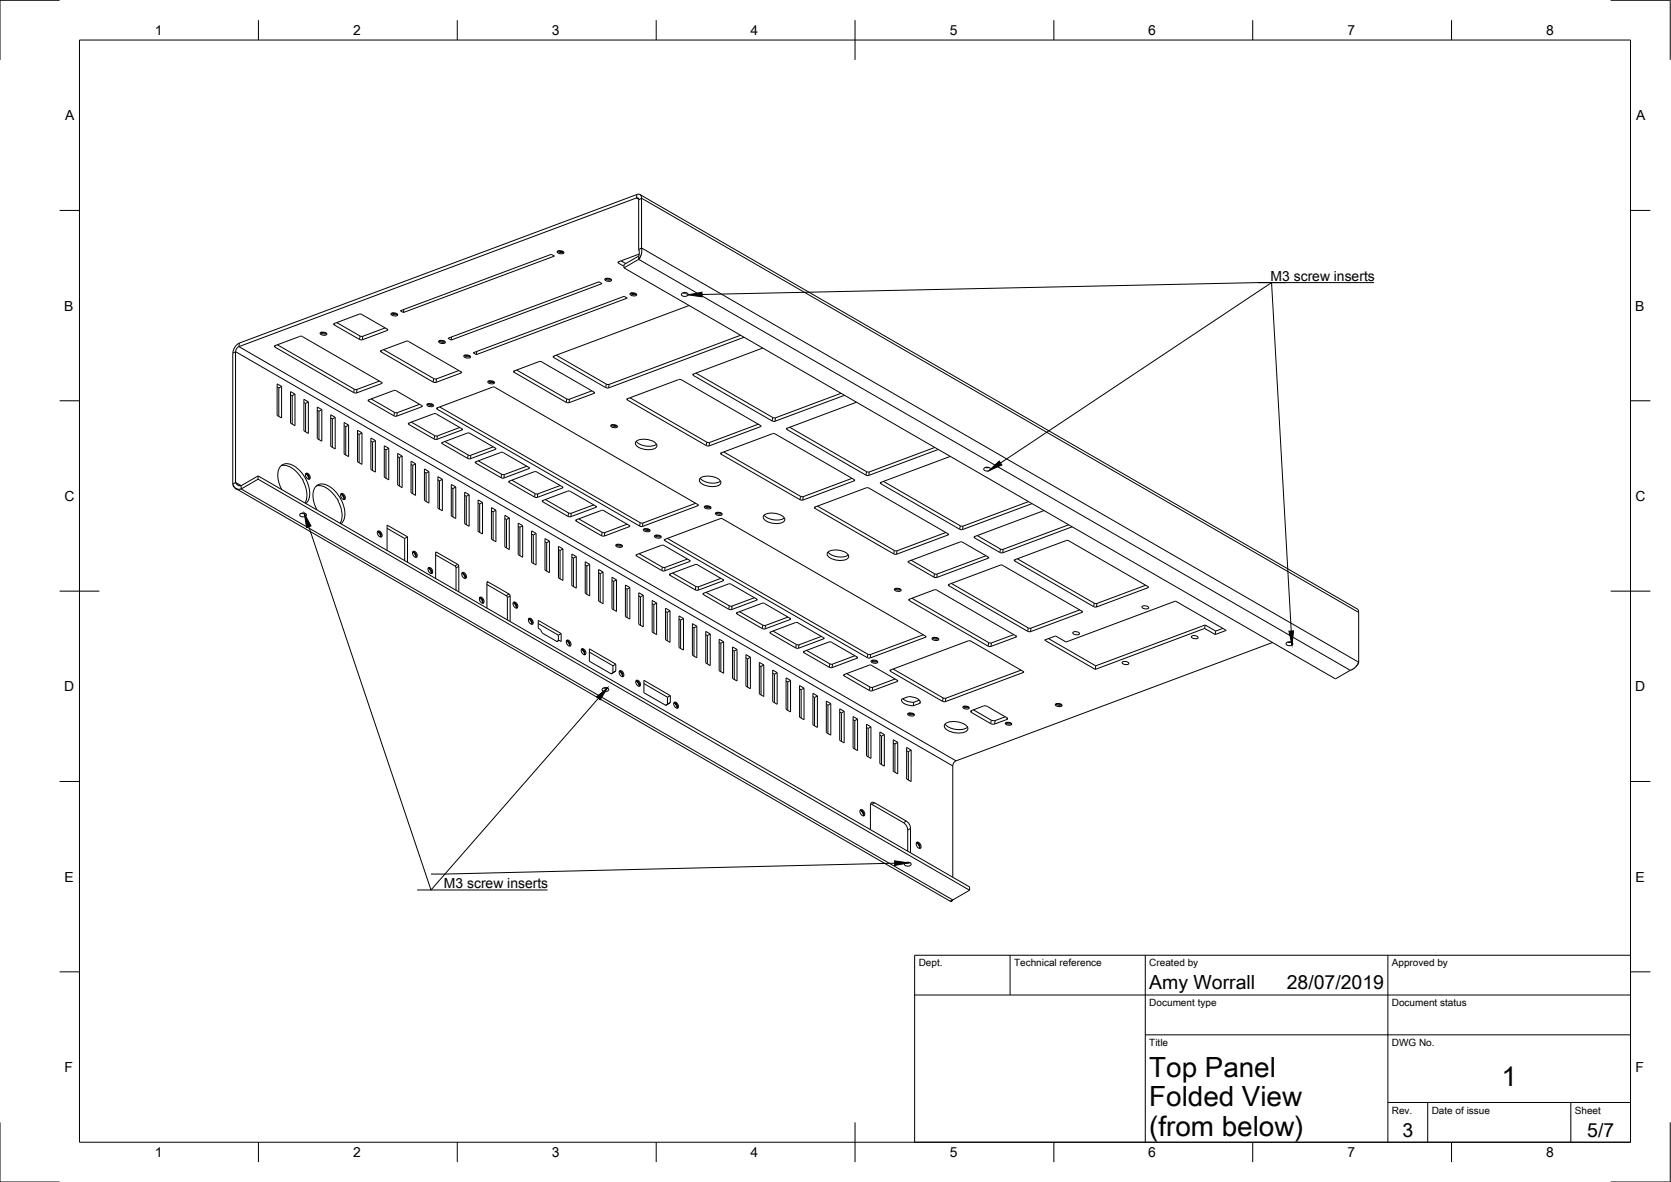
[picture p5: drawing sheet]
<svg xmlns="http://www.w3.org/2000/svg" width="420mm" height="297mm" viewBox="0 0 420 297" stroke-linecap="round" stroke-linejoin="round" font-family="sans-serif">
<!-- layer: Visible -->
<g fill="none" stroke="#000" stroke-width=".25">
<path d="M160.1 48.9l-99.9 37.3M160.1 48.9a.83 .83 0 0 1 .9 .1 .83 .83 0 0 1 .3 .8v12.5M160.9 48.9l180.3 104.1 .3 .3 .1 .6v12.5l-.1 .4-1.1 1.2-4.6 2.6-178.9-103.3M90.3 79l-6.2 2.3-.2 .2 6.5 3.8 .5 .1 6.5-2.4 .1-.1-.1-.2M90.3 78.9l.7 .1 6.4 3.7M98.3 78.8l.8-.2a.73 .73 0 0 1 .9 .6l-.8 .2a.73 .73 0 0 1-.9-.6zM98.4 78.7l.7 .4 .8-.1M98.5 78.7l1.3 .1M100.7 78.1l37.9-14.2 .8 .5-38 14.1zM101.6 77.8l-.2 .7M140.1 63.2l.8-.2a.73 .73 0 0 1 .9 .6l-.9 .2a.73 .73 0 0 1-.8-.6zM140.2 63.1l.7 .4 .8-.2"/>
<path d="M140.3 63l1.3 .2M152.1 70.1l.8-.2a.73 .73 0 0 1 .8 .6l-.8 .2a.73 .73 0 0 1-.8-.6zM152.2 70l.7 .4 .8-.1M152.3 70l1.3 .1M156.2 65.6l1.2 .6M158.4 73.8l.8-.2a.73 .73 0 0 1 .9 .6l-.8 .2a.73 .73 0 0 1-.9-.6zM158.5 73.7l.7 .3 .8-.1M158.7 73.6l1.2 .2M160.6 62.7v-12.5l-.3-.5-100.2 37.4M160.6 62.7l.1 .5-.1 1.2M160.6 64.4v.8M160.6 64.4l-3.7 2.1v.8"/>
<path d="M160.6 65.2l-3.7 2.1M160.7 63.8l-5.3 2.1 .1 .2 1.4 .8M161.3 62.3v1.6l-.7 1.3M161.3 62.3l-.7 .4M171.4 73.8l1-.3a.5 .5 0 0 1 .6 .5 .5 .5 0 0 1-.6 .5h-.5a.48 .48 0 0 1-.5-.7zM171.7 73.6h1M173.3 76.8l-34.2 12.8 .1 .2 13.1 7.6M58.5 88.8v32.9M60.1 87.1l-.6 .5-.3 .8v32.8M60.2 86.2a3 3 0 0 0-1.7 2.6M69.1 86.9l6.3-2.4h.5l20 11.6 .2 .1-.2 .2M69.1 87.2l20.1 11.6 .5-.1 6.2-2.3"/>
<path d="M69.1 86.9l-.1 .1 .1 .2M69.7 96.5l1.1 .6v7.9l-1.1-.6zM69.7 97.3l.4 .2M69.7 86.6l19.6 11.3h.5l5.6-2.1M70.1 97.5v7.1M70.8 97.1l-.7 .4M73 98.4l1.2 .6v8l-1.2-.7zM73 99.2l.5 .2M73.5 99.4v7.2M74.2 99l-.7 .4M80.5 83.7l.8-.2a.73 .73 0 0 1 .9 .5l-.9 .3a.73 .73 0 0 1-.8-.6zM80.6 83.6l.7 .3 .8-.1"/>
<path d="M80.7 83.5l1.3 .2M84.7 81.1l6.1 3.4h.4l5.6-2.1M96.5 87.9l12.8 7.3h.5l5.6-2.1M99 98.1l.7 .1M99 98.2l-6.3 2.3M99.7 98.2l6.3 3.7 .2 .2-6.4 2.5h-.5l-6.6-3.8-.1-.2 .1-.1M102.1 85.7l.7 .1M102.1 85.8l-6.3 2.3M102.8 85.8l13.1 7.6 .1 .2-6.4 2.5h-.4l-13.4-7.7-.1-.2 .1-.1M110.3 85.7l.8-.2a.73 .73 0 0 1 .9 .6l-.9 .2a.73 .73 0 0 1-.8-.6zM110.4 85.7l.7 .3 .8-.1M110.5 85.6l1.3 .2"/>
<path d="M112.6 85l38-14.2 .8 .5-38 14.2zM113.5 84.7l-.1 .8M116.6 89.4l.9-.2a.73 .73 0 0 1 .8 .6l-.8 .2a.73 .73 0 0 1-.9-.6zM116.7 89.3l.8 .3 .8-.1M116.9 89.2l1.2 .2M119 88.7l37.9-14.2 .8 .4-37.9 14.2zM119.9 88.3l-.1 .8M122.7 95.9l.8-.2a.73 .73 0 0 1 .8 .6l-.8 .2a.73 .73 0 0 1-.8-.6zM122.7 95.8l.8 .3 .8-.1M122.9 95.7l1.2 .2M129.3 93.2l6.2-2.3h.5l13.3 7.6 .2 .1-.1 .2M129.3 93.6l13.3 7.6h.5l6.3-2.3"/>
<path d="M129.3 93.2l-.1 .1 .1 .3M129.9 93l12.8 7.3h.5l5.6-2.1M139.9 89.3l12.6 7.2 .7 .1M158.4 100l19.5 11.2h.5l12.3-4.6M174.3 94.3l20.1 11.6h.5l17.4-6.6M174.3 94l-.1 .1 .2 .2M175 93.8l19.5 11.2h.5l16.5-6.2M186.2 84.3l-33.1 12.3M187.1 84.8l-34.1 12.7-.7-.1M191.8 87.5l-17.5 6.5M64.9 119.6l178.9 103.3v.8M64.9 119.6l-4.3 2.5"/>
<path d="M64.9 119.6v.8M70.7 117a5.3 5.3 0 0 1 5.1 3.1l.4 .7a6.1 6.1 0 0 1 .5 5.6M76.4 100.3l1.1 .7v7.9l-1.1-.6zM76.4 101.2l.4 .2M76.8 101.4v7.1M76.9 119l.7 .6 .1 .8M76.9 119a.91 .91 0 0 1 .9 .4 .91 .91 0 0 1-.1 1h-.3l-.5-.6-.1-.4zM76.9 119l.5 .6 .3 .8M77.5 101l-.7 .4M79.8 102.3l1.1 .6v8l-1.1-.7zM79.8 103.1l.4 .2M80.2 103.3v7.2"/>
<path d="M80.9 102.9l-.7 .4M83.2 104.2l1.1 .7v7.9l-1.1-.6zM83.2 105.1l.4 .2M83.6 105.3v7.1M84.3 104.9l-.7 .4M86.5 106.2l1.2 .6v8l-1.2-.7zM86.5 107l.4 .2M86.9 107.2v7.1M87.7 106.8l-.8 .4M89.9 108.1l1.1 .7v7.9l-1.1-.6zM89.9 108.9l.4 .3M90.3 109.2v7.1"/>
<path d="M91 108.8l-.7 .4M93.3 110.1l1.1 .6v7.9l-1.1-.6zM93.3 110.9l.4 .2M93.3 100.3l6.1 3.4h.5l5.6-2.1M93.7 111.1v7.1M94.4 110.7l-.7 .4M96.6 112l1.1 .7v7.9l-1.1-.7zM96.6 112.8l.4 .3M97 113.1v7.1M97.7 112.7l-.7 .4M100 113.9l1.1 .7v7.9l-1.1-.6zM100 114.8l.4 .2"/>
<path d="M100.4 115v7.1M101.1 114.6l-.7 .4M102.8 106.7l6.4 3.6M102.8 106.7v-.4l6.5-2.4 .5 .1 6.3 3.7M103.4 115.9l1.1 .7v7.9l-1.1-.7zM103.4 116.7l.4 .3M103.4 106.1l5.9 3.4h.7M103.8 117v7.1M104.5 116.6l-.7 .4M106.7 117.8l1.1 .7v7.9l-1.1-.6zM106.7 118.7l.4 .2M107.1 118.9v7.1"/>
<path d="M107.3 101.6l.9-.2a.73 .73 0 0 1 .8 .6l-.8 .2a.73 .73 0 0 1-.9-.6zM107.4 101.5l.8 .4 .8-.2M107.6 101.4l1.2 .2M107.8 118.5l-.7 .4M109.9 102.5l13.9-5.2h.5l51.1 29.5M109.9 102.5v.3l50.9 29.4 .7 .1M110.1 119.8l1.1 .6v8l-1.1-.7zM110.6 102.3l50.4 29M111.2 111.2l-.1 .1 .1 .2 6.6 3.8h.5l6.2-2.4M111.8 110.9l6.1 3.5h.5l5.6-2.1M115.6 107.4l-5.6 2.1M116.1 108.1l-6.2 2.3-.7-.1"/>
<path d="M116.1 107.7l.2 .3-.2 .1M117.5 108.8l-6.3 2.4M117.5 108.8l.7 .1 6.3 3.7 .2 .2-.2 .1M120.3 115.8l5.8 3.4M126.1 119.2h.7M132.4 117.2l-5.6 2.1M133 117.4l.1 .3-.1 .1-6.5 2.4-.5-.1-6.4-3.7-.1-.3 6.6-2.5 .5 .2 6.4 3.7M153.6 106.9l.8-.2a.73 .73 0 0 1 .8 .6l-.8 .2a.73 .73 0 0 1-.8-.6zM153.6 106.8l.8 .3 .8-.1M153.8 106.7l1.3 .2M157.7 100.2l13-4.8h.4l20.1 11.5M157.8 100.2l-.2 .1 .2 .2 20 11.6h.5l12.9-4.9"/>
<path d="M160 110.9a4.4 4.4 0 0 0 5.1 .7M160.1 110.8a4.4 4.4 0 0 1 5 .8l.1 .4a2.05 2.05 0 0 1-2.4 1l-1.2-.2a1.68 1.68 0 0 1-1.8-1.7zM181.3 113.8l12.9-4.8h.5l20.1 11.5 .1 .3-.1 .1M181.3 114.1l20.1 11.6h.5l12.9-4.9M181.3 113.8l-.1 .1 .1 .2M182 113.6l19.5 11.2h.5l12.2-4.6M191.2 106.9l.1 .2-.1 .1M198.5 107.4l19.6 11.2h.5l16.5-6.2M215.4 101.1l-17.5 6.5-.1 .2 20.2 11.7h.4l17.5-6.5M239 114.7l-17.5 6.5M247.4 117.7l.8-.3a.55 .55 0 0 1 .8 .4 .55 .55 0 0 1-.7 .6l-.4-.1a.48 .48 0 0 1-.5-.6zM247.7 117.5h1"/>
<path d="M58.5 121.7l.3 .6 .5 .5 .6 .2 .7-.1M59.2 121.2l.7 .7 .7 .2M59.2 121.2l-.7 .5M59.3 122.8l179.6 103.7 .3-.1 4.6-2.7M60.6 122.1v.8M64.9 120.4l178.9 103.3M64.9 120.4l-4.3 2.5M70.8 123a5.7 5.7 0 0 1-.3-5.8 3.1 3.1 0 0 1 4.3 .6 8 8 0 0 1 2.8 7.7l-.7 1M75.4 129.2l.8-.3a.55 .55 0 0 1 .8 .5 .55 .55 0 0 1-.7 .5h-.4a.48 .48 0 0 1-.5-.7zM75.7 129h1M79.5 122.1a5.3 5.3 0 0 1 5.1 3.1l.4 .7a6.3 6.3 0 0 1 .5 5.6M79.7 128.2a5.7 5.7 0 0 1-.3-5.9 3.1 3.1 0 0 1 4.3 .6 8 8 0 0 1 2.8 7.7l-.8 1"/>
<path d="M85.7 124.1l.7 .6 .1 .8M85.8 124.1a.92 .92 0 0 1 .9 .4 .92 .92 0 0 1-.1 1l-.5-.1-.3-.5-.2-.4zM85.8 124.1l.5 .6 .3 .8M94.9 133.6l.8 .5 .1 .9M95 133.5a.91 .91 0 0 1 .9 .4 .91 .91 0 0 1-.1 1h-.3l-.5-.5-.1-.5zM95 133.6l.5 .5 .3 .8M97.3 132.8l4.4 2.5M101.7 135.3v5.6M102.5 134.9l-.8 .4M102.5 134.9l-5.2-2.9v6.3M102.5 134.9v6.4M103.8 138.7l.7 .5 .1 .9"/>
<path d="M103.8 138.6a.91 .91 0 0 1 .9 .4 .91 .91 0 0 1 0 1l-.5-.1-.4-.4-.1-.5zM103.9 138.7l.4 .5 .3 .8M109.5 139.4l5 3 .2 5.9M110.1 120.6l.4 .2M110.5 120.8v7.2M111.2 120.4l-.7 .4M113.5 121.7l1.1 .7v7.9l-1.1-.6zM113.5 122.5l.4 .3M113.9 122.8v7.1M114.6 122.4l-.7 .4M116.8 123.7l1.2 .6v8l-1.2-.7zM116.8 124.5l.4 .2"/>
<path d="M117.2 124.7v7.2M118 124.3l-.8 .4M120.2 125.6l1.1 .7v7.9l-1.1-.7zM120.2 126.4l.4 .3M120.6 126.7v7.1M121.3 126.3l-.7 .4M123.6 127.6l1.1 .6v8l-1.1-.7zM123.6 128.4l.4 .2M124 128.6v7.1M124.7 128.2l-.7 .4M126.9 129.5l1.2 .7v7.9l-1.2-.7zM126.9 130.3l.5 .3"/>
<path d="M127.4 130.6v7.1M128.1 130.2l-.7 .4M128.7 120.7l5.8 3.3M130.3 131.5l1.1 .6v7.9l-1.1-.6zM130.3 132.3l.4 .2M130.7 132.5v7.1M131.4 132.1l-.7 .4M133.7 133.4l1.1 .7v7.9l-1.1-.7zM133.7 134.2l.4 .3M134.1 134.5v7.1M134.4 124.9l.7 .1M134.6 124l.7 .1"/>
<path d="M134.8 134.1l-.7 .4M136.5 125.7l-.1 .1 .1 .3 6.3 3.7M137 135.3l1.2 .7v7.9l-1.2-.6zM137 136.2l.5 .2M137.1 125.5l5.9 3.4M137.5 136.4v7.1M138.2 136l-.7 .4M140.4 137.3l1.1 .6v8l-1.1-.7zM140.4 138.1l.4 .3M140.8 138.4v7.1M140.9 122l-5.7 2.1M141.4 122.3l-6.4-3.7-.5-.1-6.6 2.5 .2 .2 6.3 3.7"/>
<path d="M141.4 122.3l.1 .2-.1 .1-6.3 2.4M141.5 137.9l-.7 .5M142.7 123.4l-6.2 2.4M142.7 123.4l.7 .1 6.4 3.7 .1 .2-.1 .1M142.9 129.8l.7 .1M143.8 139.2l1.1 .7v7.9l-1.1-.6zM144.9 139.9l-.7 .4M145.5 130.4l6.1 3.4h.5l5.6-2.1M149.3 126.9l-5.6 2.1-.7-.1M149.8 127.5l-6.3 2.3M154.8 137l.9-.2a.73 .73 0 0 1 .8 .5l-.8 .3a.73 .73 0 0 1-.9-.6zM154.9 136.9l.8 .3 .8-.1"/>
<path d="M155.1 136.8l1.2 .2M158.2 132l.1 .3-.1 .1-6.5 2.3-.4-.1-6.4-3.6-.1-.3 6.6-2.5 .5 .1 6.3 3.7M160 139.7l6.4 3.7 .5 .1 6.5-2.4 .1-.1-.1-.2M160.1 139.7l-.1-.3 6.5-2.4 .5 .1 6.4 3.7M160.7 139.1l6.1 3.5h.4l5.6-2.1M161.8 133.1l.8-.3a.73 .73 0 0 1 .8 .6l-.8 .2a.73 .73 0 0 1-.8-.5zM161.9 133l.7 .3 .8-.1M162 132.9l1.3 .2M164.6 134.7l.8-.2a.73 .73 0 0 1 .8 .5l-.8 .2a.73 .73 0 0 1-.8-.5zM164.7 134.6l.7 .3 .8-.1M164.8 134.5l1.3 .2M167.8 135.3l50.4 29.1"/>
<path d="M174.9 126.5l-13.2 4.9-.7-.1M175.4 126.8l.2 .2-.2 .1-13.9 5.2M176.1 120.2a4.4 4.4 0 0 0 5.1 .7M176.2 120.1a4.4 4.4 0 0 1 5 .8l.1 .4a2.05 2.05 0 0 1-2.4 1l-1.2-.2a1.68 1.68 0 0 1-1.8-1.7zM177.1 127.3l.8-.2a.73 .73 0 0 1 .9 .6l-.9 .2a.73 .73 0 0 1-.8-.6zM177.2 127.2l.7 .4 .8-.1M177.3 127.2l1.3 .1M179.9 128.9l.8-.2a.73 .73 0 0 1 .9 .6l-.9 .2a.73 .73 0 0 1-.8-.6zM180 128.8l.7 .4 .8-.1M180.1 128.8l1.3 .1M181.1 130.4l-13.9 5.1-.2 .3 51.1 29.5M181.1 130.3l.7 .1"/>
<path d="M181.8 130.4l50.9 29.4M192.1 129.4a4.4 4.4 0 0 0 5.1 .8M192.2 129.4a4.4 4.4 0 0 1 5 .8l.1 .3a2.05 2.05 0 0 1-2.4 1.1l-1.1-.2a1.68 1.68 0 0 1-1.8-1.7zM204.8 127.5l13-4.9h.5l20 11.5 .2 .3-13.1 4.9h-.4l-20.1-11.6zM205.5 127.2l19.4 11.1 .7 .1M208.2 138.7a4.4 4.4 0 0 0 5.1 .8M208.3 138.6a4.4 4.4 0 0 1 5 .9l.1 .3a2.05 2.05 0 0 1-2.4 1l-1.2-.1a1.68 1.68 0 0 1-1.8-1.8zM221.5 121.2l-.1 .1 .1 .2M221.5 121.6l20 11.5h.5l17.5-6.5M222.1 121l19.6 11.2h.4l16.5-6.1M237.8 133.8l-12.2 4.6M245.1 134.8l-.2 .1 .2 .3"/>
<path d="M247.9 139.7l-12.5 4.6-.4-.1-5.9-3.4M248.4 140l-6.3-3.7-.5-.1-13.1 4.8M248.5 139.9l.1 .3-.1 .1M262.5 128.3l-17.5 6.5M268.1 135.9l-12.9 4.8-.2 .2 20 11.5 .7 .1M268.1 135.8l.7 .1M268.7 131.9l-16.7 6.2-.5-.1-5.8-3.4M268.8 135.9l19.9 11.6-.1 .2-12.9 4.8M269.6 132.4l-17.7 6.6-.5-.2-6.4-3.6M107.7 142.7a.83 .83 0 0 1 .9 .4 .83 .83 0 0 1-.1 1.1l-.7-.5zM107.7 142.8l.3 .1 .4 .4 .1 .9M107.8 142.8l.4 .5 .3 .8"/>
<path d="M109.5 145.4v-6.5l.2-.1 5.6 3.2 .1 6.7M116.2 144l.7 .5 .1 .9M116.2 144a.83 .83 0 0 1 .9 .4 .83 .83 0 0 1-.2 1l-.6-.5zM116.2 144l.6 .6 .2 .7M120.6 150.2l.7 .5 .1 .9M120.6 150.1a.91 .91 0 0 1 .9 .5 .91 .91 0 0 1 0 1l-.4-.1-.5-.5zM120.6 150.2l.6 .7 .2 .6M122.4 152.8v-6.4l.3-.2 5.5 3.3 .1 6.7M122.4 146.9l5 2.9 .2 6M129.1 151.4a.84 .84 0 0 1 .9 .4 .84 .84 0 0 1-.1 1l-.5-.2-.3-.4zM129.1 151.4l.7 .6 .1 .8M129.1 151.4l.5 .6 .3 .7"/>
<path d="M132.9 155.5l.8 .6v.8M133 155.4a.92 .92 0 0 1 .9 .5 .92 .92 0 0 1-.1 1l-.5-.2-.3-.4-.1-.5zM133 155.5l.5 .5 .3 .8M135.3 156.7l5.1 2.9M140.4 159.6v1.4M141.1 159.2l-.7 .4M141.1 159.2v2l-.6-.3M141.1 159.2l-5.8-3.3v2l.6 .3 .5 .9 3.7 2.2 .4-.4M143.8 140l.4 .3M144.2 140.3v7.1M147.2 141.2l1.1 .6v8l-1.1-.7zM147.2 142l.4 .2"/>
<path d="M147.6 142.2v7.2M148.3 141.8l-.7 .4M150.5 143.1l1.1 .7v7.9l-1.1-.6zM150.5 143.9l.4 .3M150.9 144.2v7.1M151.6 143.8l-.7 .4M153.9 145.1l1.1 .6v8l-1.1-.7zM153.9 145.9l.4 .2M154.3 146.1v7.1M155 145.7l-.7 .4M157.2 147l1.2 .7v7.9l-1.2-.7zM157.2 147.8l.5 .3"/>
<path d="M157.7 148.1v7.1M158.4 147.7l-.7 .4M160.6 149l1.1 .6v7.9l-1.1-.6zM160.6 149.8l.4 .2M161 150v7.1M161.7 149.6l-.7 .4M164 150.9l1.1 .6v8l-1.1-.7zM164 151.7l.4 .3M164.4 152v7.1M165.1 151.5l-.7 .5M167.3 152.9l1.2 .6v7.9l-1.2-.6zM167.3 153.7l.5 .2"/>
<path d="M167.8 153.9v7.1M168.5 144.2l-.2 .1 .2 .3 6.3 3.7M168.5 153.5l-.7 .4M169.1 144l5.9 3.4h.7M170.7 154.8l1.2 .6v8l-1.2-.7zM170.7 155.6l.4 .2M171.1 155.8v7.2M171.9 155.4l-.8 .4M174.1 156.7l1.1 .7v7.9l-1.1-.6zM174.1 157.6l.4 .2M174.5 157.8v7.1M174.7 141.9l-6.2 2.3"/>
<path d="M174.8 141.9l.6 .1M174.8 148.2l.7 .1M175.2 157.4l-.7 .4M175.4 142l6.5 3.8-.1 .2-6.3 2.3M177.5 158.7l1.1 .6v8l-1.1-.7zM177.5 159.5l.4 .2M177.5 148.9l5.9 3.3 .7 .1M177.9 159.7v7.1M178.6 159.3l-.7 .4M181.3 145.3l-5.6 2.2M183.2 146.7l.7 .1 6.3 3.7 .2 .1-.2 .2M183.2 146.8l-6.3 2.3-.1 .2 6.5 3.8 .7 .1"/>
<path d="M185.3 154.3l6.4 3.7h.7M185.9 153.7l6.1 3.5h.5l5.6-2.1M189.7 150.2l-5.6 2.1M190.2 150.8l-6.2 2.4M191.6 151.6l-6.3 2.3-.1 .1 .1 .3M191.6 151.6l.7 .1 6.3 3.7M193.7 158.8l-.1 .1 .1 .3 6.4 3.6M194.4 158.6l6 3.4h.5l5.6-2.1M198.6 155.3l.2 .3-.1 .1-6.3 2.3M200 156.5l-6.3 2.3M200 156.5h.7M200.7 156.6l6.5 3.7-.1 .3-6.3 2.3"/>
<path d="M224.9 148l.8-.2a.73 .73 0 0 1 .9 .6l-.9 .2a.73 .73 0 0 1-.8-.6zM225 147.9l.7 .4 .8-.1M225.1 147.9l1.3 .1M228.6 150.6l-.1 .1 .1 .2 19.9 11.5M229.3 150.3l19.5 11.3h.5l5.6-2.1M232.2 159.5l-13.3 5M232.7 159.8l.1 .3-.1 .1-13.9 5.1h-.7M235.6 148.3l19.8 11.5M235.6 148.3l-.7-.1-6.3 2.4M238.6 146.9l-.1 .1 .1 .2M239.2 146.6l19.6 11.3h.5l12.2-4.6M248.4 140.3l-13.1 4.9-.5-.2-6.3-3.6-.2-.3 .2-.1"/>
<path d="M251.5 142l.7 .1 19.8 11.5 .1 .2-13 4.9h-.4l-20.1-11.5M251.5 142l-12.9 4.9M255.4 159.8l.2 .2-.2 .1-6.2 2.3h-.7M255.8 140.4l19.3 11.2 .7 .1M269.8 158.9l.8-.2a.73 .73 0 0 1 .8 .6l-.8 .2a.73 .73 0 0 1-.8-.6zM287.2 152.4l.8-.2a.73 .73 0 0 1 .8 .6l-.8 .2a.73 .73 0 0 1-.8-.6zM288.1 147.1l-12.3 4.5M299.6 159.9l.8-.2a.73 .73 0 0 1 .8 .6l-.8 .2a.73 .73 0 0 1-.8-.6zM302.9 157.9l2.7 1.6M302.9 157.9l-27.5 10.3M303 157.1l-.1 .8M303 157.1l2.7 1.5"/>
<path d="M303 157.1l-27.5 10.2M305.7 158.6l-.1 .9M307.5 157.9l-1.8 .7M308.2 158.3l-12.6-7.2-27.5 10.2-2.7-1.5-2.6 1M308.2 158.5l-2.6 1M308.2 158.3v.2M140.5 160.9l-.5 .3M142.5 161a.82 .82 0 0 1 .9 .4 .82 .82 0 0 1-.2 1l-.6-.5zM142.5 161l.7 .6 .1 .8M142.5 161l.5 .6 .3 .7M146.2 163.2l.7 .5 .1 .9M146.3 163.1a.86 .86 0 0 1 .9 .4 .86 .86 0 0 1-.2 1.1l-.7-.5-.2-.6z"/>
<path d="M146.3 163.2l.5 .6 .2 .7M148.2 163.9l5.9 3.4M151.5 173.1a.86 .86 0 0 1 .9-.3 .86 .86 0 0 1 .6 .7 .92 .92 0 0 1-1.6-.3zM151.7 172.9h1M154.1 169l-.4 .3M154.1 167.3v1.7M154.8 166.9l-.7 .4M154.8 168.6l-.7 .4M154.8 166.9l-6.6-3.8v3.1l5.5 3.2 1.1-.8M154.8 166.9v1.7M155.7 168.7l.7 .5 .1 .9M155.8 168.6a.92 .92 0 0 1 .9 .4 .92 .92 0 0 1-.1 1.1l-.3-.1-.4-.4-.2-.6z"/>
<path d="M155.8 168.7l.8 1.3M159.9 171.1l.7 .5 .1 .9M160 171a.91 .91 0 0 1 .9 .4 .91 .91 0 0 1-.1 1.1l-.4-.2-.4-.4-.1-.5zM160 171.1l.8 1.3M161.9 171.8l5.9 3.4M167.8 175.2v1.7M167.8 176.9l-.4 .4M168.6 174.8l-.8 .4M168.6 176.5l-.8 .4M168.6 174.8v1.7M168.6 174.8l-6.7-3.8v3.1l5.5 3.2 1.2-.8M169.5 176.6l.7 .5 .1 .9"/>
<path d="M169.5 176.5a.92 .92 0 0 1 .9 .5 .92 .92 0 0 1-.1 1l-.4-.2-.4-.4-.1-.5zM169.5 176.6l.8 1.3M180.8 160.6l1.1 .7v7.9l-1.1-.6zM180.8 161.4l.5 .3M181.3 161.7v7.1M181.9 161.3l-.6 .4M184.2 162.6l1.1 .6v7.9l-1.1-.6zM184.2 163.4l.4 .2M184.6 163.6v7.1M185.3 163.2l-.7 .4M187.6 164.5l1.1 .6v8l-1.1-.6zM187.6 165.3l.4 .3"/>
<path d="M188 165.6v7.1M188.7 165.1l-.7 .5M190.9 166.5l1.1 .6v7.9l-1.1-.6zM190.9 167.3l.4 .2M191.3 167.5v7.1M192 167.1l-.7 .4M194.3 168.4l1.1 .6v8l-1.1-.7zM194.3 169.2l.4 .2M194.7 169.4v7.2M195.4 169l-.7 .4M197.7 170.3l1.1 .7v7.9l-1.1-.6zM197.7 171.2l.4 .2"/>
<path d="M198.1 171.4v7.1M198.8 171l-.7 .4M200.1 162.8l.7 .1M201 172.3l1.2 .6v8l-1.2-.7zM201 173.1l.4 .2M201.4 173.3v7.2M202.2 172.9l-.8 .4M202.8 163.4l6.1 3.5h.4l5.6-2.1M204.4 174.2l1.1 .7v7.9l-1.1-.6zM204.4 175.1l.4 .2M204.8 175.3v7.1M205.5 174.9l-.7 .4"/>
<path d="M207.8 176.2l1.1 .6v7.9l-1.1-.6zM207.8 177l.4 .2M208.2 177.2v7.1M208.4 161.3l-6.2 2.4-.2 .2 6.7 3.9h.5l6.3-2.4M208.4 161.3l.7 .1 6.4 3.7 .1 .2-.1 .1M208.9 176.8l-.7 .4M211.1 178.1l1.2 .7v7.9l-1.2-.6zM211.1 178.9l.5 .3M211.6 179.2v7.1M212.2 169.8l6.7 3.8h.4l6.3-2.3M212.3 169.5l-.2 .1 .2 .2M212.3 178.8l-.7 .4"/>
<path d="M212.9 169.3l6.1 3.4h.4l5.7-2.1M218.2 164.4l.7 .1M218.5 167.2l-6.3 2.3M218.5 167.2h.7M219 166.1l.9-.2a.73 .73 0 0 1 .8 .6l-.8 .2a.73 .73 0 0 1-.9-.6zM219.1 166l.8 .4 .8-.2M219.2 167.2l6.4 3.7M219.3 165.9l1.2 .2M223.9 168.7l13.1 7.6M223.9 168.7l-.1-.3 .1-.1 19.8-7.3 .5 .1 13 7.6M224.6 168.1l12.5 7.3 .5 .1 19.1-7.1M225.6 170.9l.1 .3-.1 .1"/>
<path d="M227 175.6l1.1 .6 1.7 .3M228.3 179.4l.8-.2a.73 .73 0 0 1 .8 .5l-.8 .2a.73 .73 0 0 1-.8-.5zM228.3 179.3l.8 .3 .8-.1M228.5 179.2l1.3 .2M229.7 176.5l-.1 .9 1.7-.7M231.1 176l-1.4 .5M231.3 176.7a1.43 1.43 0 0 0-1.4-1.4 3.6 3.6 0 0 0-3.2 .4 1.43 1.43 0 0 0 1.5 1.5l1.5 .2M231.4 176.3l-.1 .4M234.4 160.4l.8-.2a.73 .73 0 0 1 .8 .6l-.8 .2a.73 .73 0 0 1-.8-.6zM234.4 160.3l.8 .3 .8-.1M234.6 160.2l1.3 .2M237 176.3h.7"/>
<path d="M242.1 177.6l.8-.2a.7 .7 0 0 1 .8 .6l-.8 .2a.7 .7 0 0 1-.8-.6zM242.2 177.5l.7 .3 .7-.1M242.3 177.5l1.2 .1M244.2 179l4.9 2.9 1 .1M244.3 178.6l-.2 .3 .2 .1M244.8 178.4l4.5 2.6 .9 .1M248.3 177.5l5 3-.1 .3-3.1 1.2M248.3 177.5l-1-.1-3.1 1.2M257.2 169l-19.5 7.3M257.3 168.7l.1 .2-.1 .1M262.8 161l12.6 7.2M262.8 160.8v.1"/>
<path d="M263.6 160.5l11.9 6.8M265.4 177l.8-.2a.73 .73 0 0 1 .8 .6l-.8 .2a.73 .73 0 0 1-.8-.6zM265.5 176.9l.7 .3 .8-.1M265.6 176.8l1.3 .2M275.5 167.3l-.1 .9M282.2 166.4l.8-.2a.73 .73 0 0 1 .8 .6l-.8 .2a.73 .73 0 0 1-.8-.6zM320 161.5l-79.6 29.7M323.4 161.6a.89 .89 0 0 1 1-.4 .89 .89 0 0 1 .6 .8 .93 .93 0 0 1-1.6-.4zM323.7 161.4h1M214.5 180.1l1.1 .6v7.9l-1.1-.6zM214.5 180.9l.4 .2M214.9 181.1v7.1"/>
<path d="M215.6 180.7l-.7 .4M217.9 182l1.1 .7v7.9l-1.1-.7zM217.9 182.8l.4 .3M218.3 183.1v7.1M219 182.7l-.7 .4M221.2 183.9l1.2 .7v7.9l-1.2-.6zM221.2 184.8l.5 .2M221.7 185v7.1M222.4 184.6l-.7 .4M224.6 185.9l1.1 .6v8l-1.1-.7zM224.6 186.7l.4 .3M225 187v7.1"/>
<path d="M225.7 186.5l-.7 .5M228 187.8l1.1 .7v7.9l-1.1-.6zM228 188.7l.4 .2M228.4 188.9v7.1M229.1 188.5l-.7 .4M237.7 181.9a4.7 4.7 0 0 0 5.6 .8M237.8 181.8a4.8 4.8 0 0 1 5.5 .9l.1 .4a2.23 2.23 0 0 1-2.7 1.1l-1.2-.2a2.62 2.62 0 0 1-2.1-1.5zM240.4 191.2l-.6 .5-.2 .8v27.9M252.8 180.1l-2.6 1M252.8 181.7l.8-.2a.7 .7 0 0 1 .8 .6l-.8 .2a.7 .7 0 0 1-.8-.6zM252.9 181.6l.7 .3 .7-.1M253.1 181.5l1.1 .2"/>
<path d="M216.3 203.6l.7 .5 .1 .9M216.3 203.5a.94 .94 0 0 1 1 .5 .94 .94 0 0 1-.1 1l-.5-.1-.4-.5-.1-.4zM216.4 203.6l.5 .7 .3 .7M218.9 208.5v-6.1a.65 .65 0 0 1 .3-.7 .65 .65 0 0 1 .7 0l8 4.6a2.21 2.21 0 0 1 1 1.9v6.1M218.9 202l8.3 4.7a2.35 2.35 0 0 1 1 1.9v5.3M227.6 216.9l.7-.2a.55 .55 0 0 1 .8 .4 .55 .55 0 0 1-.8 .6l-.3-.1a.45 .45 0 0 1-.5-.2 .45 .45 0 0 1 .1-.5zM227.8 216.8h.9M230.4 211.8a.92 .92 0 0 1 1 .3 .92 .92 0 0 1 .1 1 .96 .96 0 0 1-1.1-1.3zM230.4 211.8l.8 .5 .1 .9M230.5 211.8l.5 .6 .3 .7"/>
</g>
<!-- layer: Visible Narrow -->
<g fill="none" stroke="#000" stroke-width=".25">
<path d="M160.1 48.9l-.1 .8 .6 .4M160.6 50.2l.7-.4 180.3 104.1M155.6 65.8l-.1 .3M160.6 65.2l178.9 103.3M161.3 62.3l180.3 104.1M58.5 88.8l.7-.4 180.4 104.1M60.2 86.2l-.1 .9 180.3 104.1M69.2 86.9l-.1 .3M84.1 81.3l-.1 .3M89.1 97.8l-.2 .9M89.8 97.9l-.2 .8M90.5 84.4l-.1 .9"/>
<path d="M91.2 84.5l-.1 .9M95.9 88.1l-.1 .3M96 96.1l-.1 .3M97.4 82.7v.3M109.1 95.1l-.2 .9M109.7 95.2l-.1 .9M116 93.4l-.1 .4M129.3 93.2v.4M139.3 89.5l-.1 .3M149.4 98.6v.3M152.4 96.5l-.1 .9M153.1 96.6l-.1 .9"/>
<path d="M174.4 94l-.1 .3M92.7 100.5v.3M99.2 103.6l-.1 .9M99.9 103.7l-.1 .9M102.8 106.3v.4M106.1 101.9l-.1 .3M109.3 109.5l-.1 .8M110 102.5l-.1 .3M110 109.5l-.1 .9M111.3 111.2l-.1 .3M116.2 107.8l-.1 .3M117.7 114.3l-.1 .9"/>
<path d="M118.4 114.4l-.1 .9M119.7 116l-.1 .4M124.6 112.6l-.1 .3M126.1 119.2l-.1 .9M126.8 119.3l-.1 .8M133 117.5v.3M142.5 100.3l-.1 .8M143.2 100.3l-.1 .9M157.8 100.2v.3M177.7 111.1l-.1 .9M178.4 111.2l-.1 .9M181.4 113.8l-.1 .3"/>
<path d="M191.2 106.9v.3M194.3 104.9l-.1 .9M195 105l-.1 .9M198 107.6l-.1 .4M217.9 118.5l-.2 .9M218.6 118.6l-.2 .9M59.2 121.2l1.4 .9M60.6 122.9l179 103.3M109.8 138.8l-.3 .1M128.1 120.9v.3M134.5 124l-.1 .9M135.2 124.1l-.1 .9"/>
<path d="M136.5 125.8v.3M141.4 122.4v.2M143 128.9l-.2 .9M143.7 129l-.2 .8M144.9 130.6v.4M149.8 127.2v.3M151.4 133.8l-.1 .8M152.1 133.8l-.1 .9M158.3 132.1l-.1 .3M160.1 139.4l-.1 .3M161 131.3l-.2 .9M161.7 131.4l-.2 .9"/>
<path d="M167.2 135.5v.4M175.5 126.8l-.1 .3M201.3 124.7l-.1 .9M202 124.8l-.1 .9M205 127.4l-.1 .3M214.8 120.6v.2M221.5 121.2v.4M224.9 138.3l-.2 .9M225.6 138.4l-.2 .9M238.4 134.2l-.1 .3M241.4 132.1l-.1 .9M242.1 132.2l-.1 .9"/>
<path d="M245.1 134.8l-.1 .4M248.5 140l-.1 .3M251.5 138l-.1 .8M252.2 138l-.1 .9M115.1 141.8l-.7 .4M115.4 142.3l-.7 .4M122.7 146.2l-.3 .2M128 149.3l-.7 .4M128.3 149.8l-.7 .4M166.5 142.5l-.1 .9M167.2 142.6l-.1 .9M168.5 144.2v.4"/>
<path d="M173.4 140.8v.3M174.9 147.4l-.1 .9M175.7 147.5l-.2 .8M176.9 149.1v.3M181.8 145.7v.3M183.4 152.2l-.2 .9M184.1 152.3l-.1 .9M185.4 153.9l-.1 .4M190.3 150.5l-.1 .3M191.8 157.1l-.1 .9M192.5 157.2l-.1 .8M193.8 158.8l-.1 .4"/>
<path d="M198.7 155.4l-.1 .3M228.5 141v.4M228.7 150.6l-.1 .3M232.7 159.9v.3M234.9 144.2l-.1 .8M235.7 144.2l-.2 .9M238.6 146.8v.4M255.2 140.6v.4M255.5 159.8l-.1 .3M258.5 157.8l-.1 .9M259.2 157.8l-.1 .9M272.1 153.6l-.1 .3"/>
<path d="M275.1 151.6l-.1 .8M275.8 151.6l-.1 .9M288.6 147.4v.3M308.2 158.3v.2M200.2 162l-.1 .8M200.9 162l-.1 .9M202.2 163.7l-.1 .3M207.1 160.3v.3M208.6 166.8l-.1 .9M209.3 166.9l-.1 .9M212.3 169.5l-.1 .3M215.5 165.1v.3"/>
<path d="M218.2 164.4l-.1 .9M218.7 172.6l-.1 .9M218.9 164.5l-.1 .8M219.4 172.7l-.1 .9M224 168.3l-.1 .4M225.6 170.9v.4M237.1 175.4l-.1 .9M237.8 175.5l-.1 .8M244.3 178.5l-.1 .5M248.6 161.5l-.1 .9M249.3 161.6l-.1 .8M257.3 168.7l-.1 .3"/>
<path d="M262.8 160.8v.2M249.2 181l-.1 .8M250.2 181.1l-.1 .9M253.2 180.4v.4M219.9 201.7l-.7 .4M227.9 206.3l-.7 .4M228.9 214.3h.1M228.9 208.2l-.7 .4"/>
</g>
<!-- layer: Border -->
<g fill="none" stroke="#000" stroke-width=".25">
<path d="M15 .1h-15v15M20 10.1h390v276.9h-390zM65 5.1v5M115 5.1v5M165 5.1v5M215 5.1v10M265 5.1v5M315 5.1v5M365 5.1v5M405 .1h15v15M15 52.9h5M410 52.9h5"/>
<path d="M15 100.7h5M410 100.7h5M15 148.6h10M405 148.6h10M15 196.4h5M410 196.4h5M15 244.2h5M410 244.2h5M0 282.1v14.9h15M65 287v5M115 287v5M165 287v5"/>
<path d="M215 282.1v9.9M265 287v5M315 287v5M365 287v5M420 282.1v14.9h-15"/>
</g>
<!-- layer: TitleBlock -->
<path d="M230 240.1h180v46.9h-180zM230 250h180M254 240.1v9.9M288 240.1v46.9M349 240.1v46.9M288 260.1h122M349 277.1h61M359 277.1v9.9M395 277.1v9.9" fill="none" stroke="#000" stroke-width=".25"/>
<!-- layer: Annotations -->
<path d="M173 74.1l3.5-.7v1.2zM248.7 118.3l2.5-2.4 .7 .9zM76.5 129l1.7 3.2-1.1 .4zM324.1 158.6l1.1-.1-.3 3.6zM150 175.1l2.8-2.2-1.9 3zM224.9 216.3l3.6 .5-3.5 .7z" fill="#000" stroke="#000" stroke-width=".25"/>
<path d="M316.2 71h3.5l5 87.6M323.2 71h-3.5l-68.1 45.4M345.5 71h-29.3l-139.7 3M77.6 132.4l30.8 91.3h29.3M150.5 175.5l-42.1 48.2h-3.5M225 216.9l-116.6 2.8" fill="none" stroke="#000" stroke-width=".25"/>
<g font-size="7">
<text x="289" y="270.6">Top Panel</text>
<text x="377.5" y="272.9">1</text>
<text x="289" y="278.1">Folded View</text>
<text x="289" y="285.5">(from below)</text>
</g>
<g font-size="4.9">
<text x="289" y="248.5">Amy Worrall</text>
<text x="323.5" y="248.5">28/07/2019</text>
<text x="352.6" y="285.7">3</text>
<text x="399.1" y="285.7">5/7</text>
</g>
<g font-size="3.5">
<text x="39" y="8.8">1</text>
<text x="88.8" y="8.8">2</text>
<text x="138.8" y="8.8">3</text>
<text x="188.7" y="8.8">4</text>
<text x="238.8" y="8.8">5</text>
<text x="288.7" y="8.8">6</text>
<text x="338.8" y="8.8">7</text>
<text x="388.8" y="8.8">8</text>
<text x="16.4" y="30.2">A</text>
<text x="411.4" y="30.2">A</text>
<text x="319.5" y="70.5">M3 screw inserts</text>
<text x="16.2" y="78">B</text>
<text x="411.2" y="78">B</text>
<text x="16.2" y="125.9">C</text>
<text x="411.2" y="125.9">C</text>
<text x="16.2" y="173.7">D</text>
<text x="411.2" y="173.7">D</text>
<text x="16.2" y="221.6">E</text>
<text x="411.2" y="221.6">E</text>
<text x="111.6" y="223.2">M3 screw inserts</text>
<text x="16.2" y="269.4">F</text>
<text x="411.2" y="269.4">F</text>
<text x="39" y="290.8">1</text>
<text x="88.8" y="290.8">2</text>
<text x="138.8" y="290.8">3</text>
<text x="188.7" y="290.8">4</text>
<text x="238.8" y="290.8">5</text>
<text x="288.7" y="290.8">6</text>
<text x="338.8" y="290.8">7</text>
<text x="388.8" y="290.8">8</text>
</g>
<g font-size="2.5">
<text x="231" y="242.9">Dept.</text>
<text x="255" y="242.9">Technical reference</text>
<text x="289" y="242.9">Created by</text>
<text x="350" y="242.9">Approved by</text>
<text x="289" y="252.8">Document type</text>
<text x="350" y="252.8">Document status</text>
<text x="289" y="262.9">Title</text>
<text x="350" y="262.9">DWG No.</text>
<text x="350" y="279.9">Rev.</text>
<text x="360" y="279.9">Date of issue</text>
<text x="396" y="279.9">Sheet</text>
</g>
</svg>
